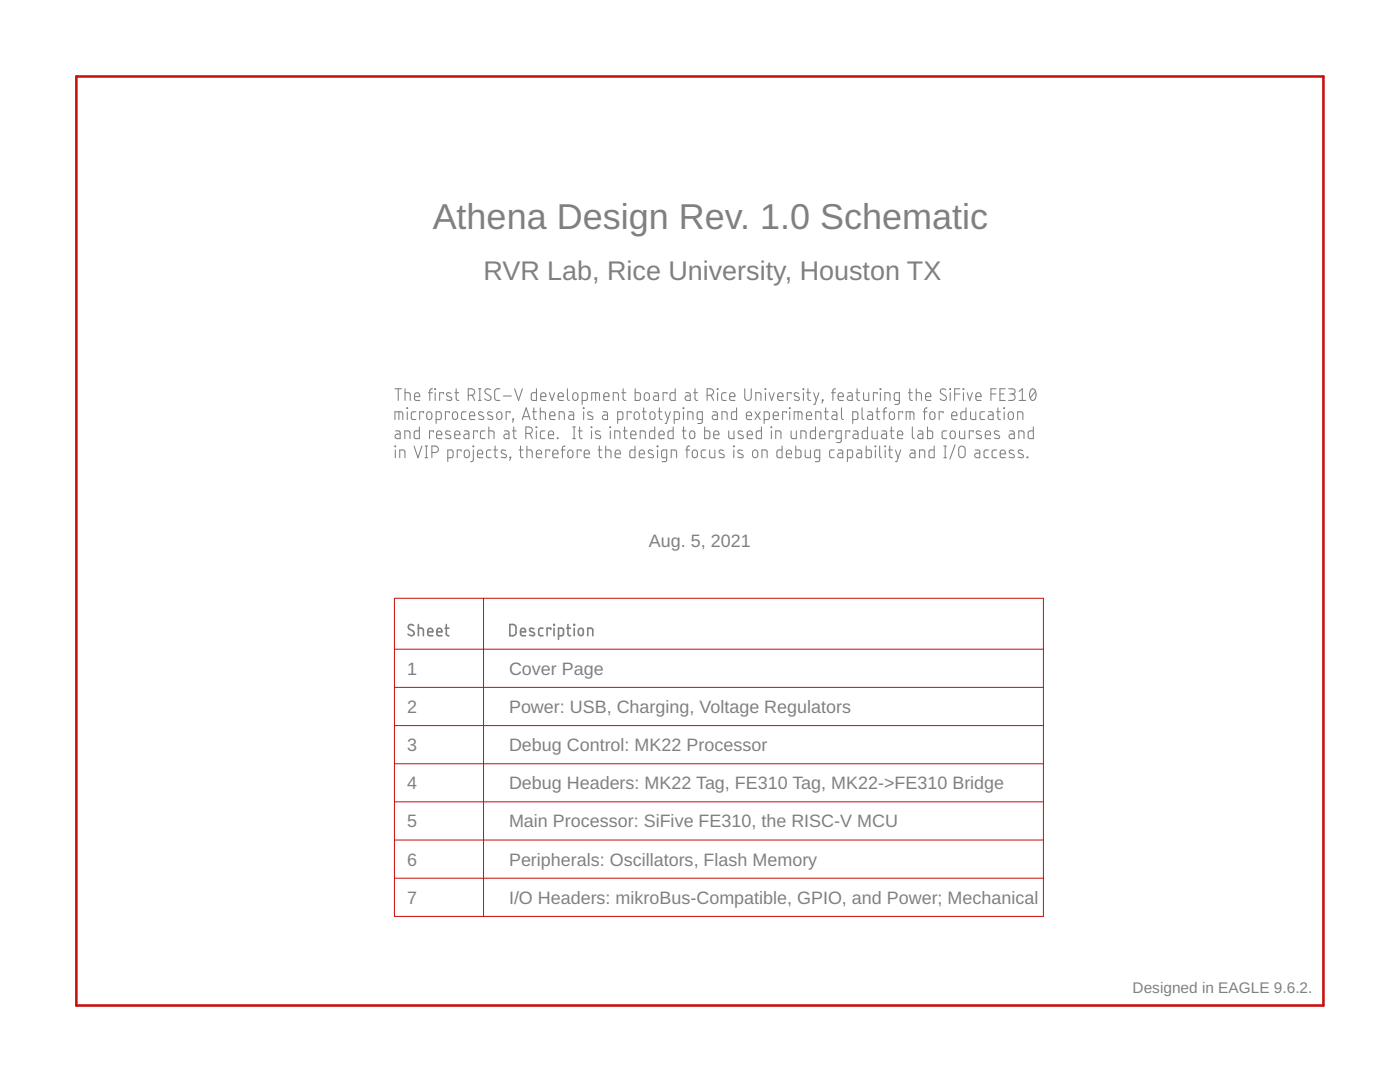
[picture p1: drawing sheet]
<svg xmlns="http://www.w3.org/2000/svg" width="279mm" height="216mm" viewBox="0 0 279 216" stroke-linecap="round" stroke-linejoin="round" font-family="sans-serif">
<path d="M15.2 15.3h248.9v185.3h-248.9z" fill="none" stroke="#c90d0c" stroke-width=".51"/>
<path d="M78.7 119.4h129.5v63.5h-129.5zM96.5 119.4v63.5M78.7 129.5h129.5M78.7 137.2h129.5M78.7 144.8h129.5M78.7 152.4h129.5M78.7 160h129.5M78.7 167.6h129.5M78.7 175.2h129.5" fill="none" stroke="#c90d0c" stroke-width=".2"/>
<g fill="none" stroke="#808080" stroke-width=".21">
<path d="M78.8 77.6h1.3M79.5 77.6v2.3M80.8 78.4l1 .1 .1 1.4M80.8 77.6v2.3M82.7 79.1h1.1a.55 .55 0 0 0-.4-.7 .55 .55 0 0 0-.7 .5l.1 .9 1 .1M85.5 78.4h.8M86.3 77.6l-.4 .1-.1 .3v1.9M86.8 77.6l.1 .1zM86.8 78.4v1.5M88.5 78.6v-.2h-.8v1.5M90 78.5l-.7-.1-.2 .4 1 .6v.4a.87 .87 0 0 1-1 0M90.8 78.4h.7"/>
<path d="M91 77.6l.1 2.1 .4 .2M93.5 78.9h.6a.65 .65 0 0 0 .6-.7 .65 .65 0 0 0-.6-.6h-.6v2.3M94.2 78.9l.5 1M95.5 77.6h.5M95.5 79.9h.5M95.8 77.6v2.3M97.9 77.8a.58 .58 0 0 0-.9-.1 .58 .58 0 0 0 0 .8l.7 .5a.58 .58 0 0 1 .1 .8 .58 .58 0 0 1-.9 0l-.2-.2M99.8 77.6h-.5a.54 .54 0 0 0-.6 .5l.1 1.6 .3 .2h.7M100.5 79h1.5M102.7 77.6l.8 2.3 .8-2.3M107.1 77.6v2.3h-.8l-.3-.2v-1.1l.3-.2h.8M107.9 79.1h1a.55 .55 0 0 0-.3-.7 .55 .55 0 0 0-.7 .5l.1 .9 .9 .1"/>
<path d="M109.6 78.4l.6 1.5 .5-1.5M111.4 79.1h1a.55 .55 0 0 0-.3-.7 .55 .55 0 0 0-.7 .5l.1 .9 .9 .1M113.2 77.6v1.9l.2 .3 .2 .1M114.4 78.5l.5-.1a.92 .92 0 0 1 .2 1.4l-.4 .1-.3-.2-.1-.3zM116.2 79.9h.8l.2-.2v-1.1l-.2-.2h-.8v2.3M118.1 79.9v-1.5l1.4 .1 .1 1.4M118.9 78.4v1.5M120.5 79.1h1a.55 .55 0 0 0-.3-.7 .55 .55 0 0 0-.7 .5l.1 .9 .9 .1M122.4 79.9v-1.5l.9 .1 .1 .2v1.2M124.1 78.4h.8M124.4 77.6v1.9l.1 .3 .4 .1M126.8 77.6v2.3h.8l.2-.2v-1.1l-.2-.2h-.8"/>
<path d="M128.7 78.5l.5-.1a.92 .92 0 0 1 .1 1.4l-.3 .1-.3-.2-.1-.3zM130.5 78.4h.7l.2 .3v1.2h-.6a.44 .44 0 0 1-.4-.4 .44 .44 0 0 1 .4-.5h.6M133.1 78.6v-.2h-.8v1.5M134.7 77.6v2.3h-.7l-.3-.4 .1-.9 .2-.2h.7M136.8 78.4h.7l.3 .3v1.2h-.6a.44 .44 0 0 1-.5-.4 .44 .44 0 0 1 .5-.5h.6M138.4 78.4h.8M138.7 77.6v2.1l.5 .2M141.1 78.9h.7a.65 .65 0 0 0 .6-.7 .65 .65 0 0 0-.6-.6h-.7v2.3M141.9 78.9l.5 1M143.2 77.6l.1 .1zM143.2 78.4v1.5M144.9 78.4h-.6l-.3 .3 .1 1.1 .8 .1"/>
<path d="M145.6 79.1h1.1a.55 .55 0 0 0-.4-.7 .55 .55 0 0 0-.7 .5l.1 .9 1 .1M148.6 77.6v1.7a.65 .65 0 0 0 .7 .6 .65 .65 0 0 0 .6-.6v-1.7M150.8 79.9v-1.5l1 .1 .1 1.4M152.7 77.6l.1 .1zM152.8 78.4v1.5M153.5 78.4l.5 1.5 .5-1.5M155.2 79.1h1.1a.56 .56 0 0 0-.4-.7 .56 .56 0 0 0-.7 .5l.1 .9 1 .1M157.9 78.6v-.2h-.8v1.5M159.4 78.5l-.7-.1-.2 .2 .2 .4 .8 .4v.4a.82 .82 0 0 1-1 0M160.3 77.6l.1 .1zM160.3 78.4v1.5M161 78.4h.8"/>
<path d="M161.2 77.6l.1 2.1 .5 .2M162.4 78.4l.5 1.5M163.4 78.4l-.8 2.3h-.2M164.1 79.8l.1 .1zM164.2 79.9l-.2 .5M165.9 78.4h.8M166.7 77.6l-.5 .2v2.1M167.3 79.1h1a.55 .55 0 0 0-.4-.7 .55 .55 0 0 0-.6 .5l.1 .9 .9 .1M169.2 78.4h.7l.2 .2v1.3h-.6a.44 .44 0 0 1-.4-.4 .44 .44 0 0 1 .4-.5h.6M170.8 78.4h.8M171 77.6v1.9l.2 .3 .4 .1M172.3 78.4v1.1l.2 .3 .2 .1h.7v-1.5"/>
<path d="M175.1 78.6v-.2h-.8v1.5M175.6 77.6l.2 .1zM175.7 78.4v1.5M176.6 79.9v-1.5l.9 .1 .1 .2v1.2M179.5 79.9h-.8l-.2-.2v-1l.2-.3h.8v1.9l-.2 .4h-.7M181.3 78.4h.8M181.6 77.6v2.1l.5 .2M182.9 78.4l.9 .1 .1 .2v1.2M182.9 77.6v2.3M184.7 79.1h1.1a.55 .55 0 0 0-.4-.7 .55 .55 0 0 0-.7 .5l.1 .9 1 .1M188.8 77.8a.58 .58 0 0 0-.9-.1 .58 .58 0 0 0 0 .8l.7 .5a.58 .58 0 0 1 .1 .8 .58 .58 0 0 1-.9 0l-.2-.2M189.6 77.6l.1 .1z"/>
<path d="M189.6 78.4v1.5M190.5 78.6h1.1M191.6 77.6h-1.1v2.3M192.2 77.6l.1 .1zM192.3 78.4v1.5M193 78.4l.5 1.5 .6-1.5M194.8 79.1h1a.55 .55 0 0 0-.4-.7 .55 .55 0 0 0-.6 .5l.1 .9 .9 .1M197.8 78.6h1M198.8 77.6h-1v2.3M199.6 78.6h.7M200.6 77.6h-1v2.3h1M201.3 77.6h.8a.52 .52 0 0 1 .5 .5 .52 .52 0 0 1-.5 .5h-.6"/>
<path d="M202 78.6a.65 .65 0 0 1 .6 .7 .65 .65 0 0 1-.6 .6h-.7M203.4 79.9h1.3M203.4 78.1l.6-.5v2.3M205.8 77.7a.67 .67 0 0 1 .8 .1 .67 .67 0 0 1 .2 .7 .98 .98 0 0 1-.8 1.4 1.59 1.59 0 0 1-.2-2.2zM206.7 78.1l-1.1 1.3M78.8 83.7v-1.5l1.5 .1 .1 .2v1.2M78.8 89l.2 .1zM78.9 89.8v1.5M79 86h.6l.2 .2 .1 1.3h-.6a.46 .46 0 0 1-.5-.4 .46 .46 0 0 1 .5-.5h.6M79.6 82.2v1.5M79.8 91.3v-1.5l.9 .1 .1 .3v1.1M80.8 87.5v-1.5l.9 .1 .1 .3v1.1"/>
<path d="M81.2 81.4l.1 .1zM81.3 82.2v1.5M82.6 89l.8 2.3 .8-2.3M83 82.2h-.7l-.2 .3 .1 1.1 .8 .1M83.7 85.2v2.3h-.8l-.2-.2v-1.1l.2-.2h.8M84.5 82.4v-.2h-.7v1.5M84.8 89h.5M84.8 91.3h.5M85.1 89v2.3M85.3 82.4l.3-.2 .5 .2 .1 .8a.52 .52 0 0 1-.5 .5 .52 .52 0 0 1-.5-.5zM86.2 90.3h.6a.65 .65 0 0 0 .7-.6 .65 .65 0 0 0-.7-.7h-.6v2.3M86.5 86.2v-.2h-.8v1.5"/>
<path d="M87 83.7h.8l.2-.2 .1-1-.3-.3h-.8v2.3M87.1 86.8h1.1a.55 .55 0 0 0-.4-.8 .55 .55 0 0 0-.7 .5l.1 .9 1 .1M89.4 91.3h.8l.2-.2v-.9l-.2-.4h-.8v2.3M89.7 82.4v-.2h-.8v1.5M89.8 86.1l-.7-.1-.2 .4 1 .6v.4a.87 .87 0 0 1-1 0M90.4 82.4l.5-.2a.92 .92 0 0 1 .2 1.5h-.4l-.4-.3zM90.7 86.8h1.1a.55 .55 0 0 0-.4-.8 .55 .55 0 0 0-.7 .5l.1 .9 1 .1M92 90v-.2h-.8v1.5M92.7 86h.6l.3 .2v1.3h-.6a.46 .46 0 0 1-.5-.4 .46 .46 0 0 1 .5-.5h.6M92.8 90l.5-.2a.92 .92 0 0 1 .1 1.5h-.3l-.3-.1-.2-.4zM93 82.2h-.6l-.3 .3 .1 1.1 .8 .1M93.7 83h1a.55 .55 0 0 0-.3-.8 .55 .55 0 0 0-.7 .5l.1 .9 .9 .1"/>
<path d="M94.4 89l.1 .1zM94.5 89.8l-.1 2.1-.2 .2h-.3M95.3 86.2v-.2h-.8v1.5M95.3 90.6h1a.55 .55 0 0 0-.3-.8 .55 .55 0 0 0-.7 .5l.1 .9 .9 .1M96.4 82.3l-.7-.1-.2 .4 1 .6v.4a.87 .87 0 0 1-1 0M96.8 86h-.7l-.2 .4 .1 1 .8 .1M97.6 86l.9 .1 .1 1.4M97.6 85.2v2.3M98 89.8h-.7l-.2 .4 .1 1 .8 .1M98.2 82.3l-.7-.1-.2 .2 .2 .4 .8 .4v.4a.82 .82 0 0 1-1 0M98.5 89.8h.8M98.8 89v2.1l.5 .2"/>
<path d="M99.3 82.4l.4-.2a.92 .92 0 0 1 .2 1.5h-.3l-.3-.2-.2-.3zM100.7 86h.6l.3 .2v1.3h-.6a.46 .46 0 0 1-.5-.4 .46 .46 0 0 1 .5-.5h.6M100.9 89.9l-.7-.1-.2 .4 1 .6v.4a.87 .87 0 0 1-1 0M101.8 82.4v-.2h-.8v1.5M101.8 91.2l.1 .1zM101.9 91.3l-.2 .6M102.3 86h.7M102.4 83.6l.1 .1zM102.5 83.7l-.2 .5M102.5 85.2l.1 2.1 .4 .2M103.6 89.8h.8M103.9 89v2.1l.5 .2"/>
<path d="M104.2 83.7l.8-2.3 .8 2.3M104.4 83.1h1.2M104.9 86.5h.7a.65 .65 0 0 0 .6-.7 .65 .65 0 0 0-.6-.6h-.7v2.3M105.2 89.8l.9 .1 .1 .3v1.1M105.2 89v2.3M105.7 86.5l.5 1M106.3 82.2h.8M106.5 81.4v1.9l.2 .3 .4 .1M107 85.2l.1 .1zM107 90.6h1.1a.55 .55 0 0 0-.4-.8 .55 .55 0 0 0-.7 .5l.2 .9 .9 .1M107 86v1.5M107.8 82.2l1 .1 .1 1.4"/>
<path d="M107.8 81.4v2.3M108.8 86h-.7l-.3 .4 .2 1 .8 .1M109.5 86.8h1a.55 .55 0 0 0-.4-.8 .55 .55 0 0 0-.6 .5l.1 .9 .9 .1M109.7 83h1a.55 .55 0 0 0-.3-.8 .55 .55 0 0 0-.7 .5l.1 .9 .9 .1M109.7 90v-.2h-.8v1.5M110.3 90.6h1.1a.55 .55 0 0 0-.4-.8 .55 .55 0 0 0-.7 .5l.1 .9 1 .1M111.2 87.4l.2 .1zM111.6 83.7v-1.5l.9 .1 .1 .2v1.2M112 89.8h.8M112.8 89l-.4 .1-.2 .3v1.9M113.4 90l.5-.2a.92 .92 0 0 1 .2 1.5h-.4l-.3-.1-.1-.4zM113.6 82.2h.7l.2 .2v1.3h-.6a.44 .44 0 0 1-.4-.4 .44 .44 0 0 1 .4-.5h.6"/>
<path d="M114.3 87.5h.5M114.3 85.2h.5M114.6 85.2v2.3M115.4 86h.8M115.7 85.2v1.9l.1 .3 .4 .1M116 90v-.2h-.8v1.5M116.4 81.4l.1 .1zM116.5 82.2v1.5M116.6 90.6h1a.55 .55 0 0 0-.3-.8 .55 .55 0 0 0-.7 .5l.1 .9 .9 .1M118 85.2l.1 .1zM118 86v1.5M118.2 82.3l-.7-.1-.2 .4 1 .6v.4a.87 .87 0 0 1-1 0"/>
<path d="M119.3 89.8h.8M119.6 89v2.1l.5 .2M119.8 86.1l-.8-.1-.2 .3 .1 .2 .9 .5v.4a.82 .82 0 0 1-.9 0M120.3 82.2h.7l.2 .2v1.3h-.5a.44 .44 0 0 1-.5-.4 .44 .44 0 0 1 .5-.5h.5M120.9 89.8l.9 .1 .1 .3v1.1M120.9 89v2.3M121.7 85.2l.2 .1zM121.8 86v1.5M122.7 87.5v-1.5l.9 .1 .1 .3v1.1M122.8 90.6h1a.55 .55 0 0 0-.3-.8 .55 .55 0 0 0-.7 .5l.1 .9 .9 .1M123.3 83.7h.8l.2-.2v-1.1l-.2-.2h-.8v2.3M124.4 86h.8"/>
<path d="M124.7 85.2v1.9l.1 .3 .4 .1M125.9 86.8h1a.55 .55 0 0 0-.3-.8 .55 .55 0 0 0-.7 .5l.1 .9 .9 .1M125.9 82.4v-.2h-.7v1.5M126.7 82.4l.3-.2 .5 .2 .1 .8a.52 .52 0 0 1-.5 .5 .52 .52 0 0 1-.5-.5zM126.7 89v2.3h-.8l-.2-.2v-1.1l.2-.2h.8M127.6 90.6h1a.55 .55 0 0 0-.3-.8 .55 .55 0 0 0-.7 .5l.1 .9 .9 .1M127.8 87.5v-1.5l.9 .1 .1 .3v1.1M128.2 82.2h.8M128.5 81.4v2.1l.5 .2M129.8 82.4l.3-.2 .5 .2 .1 .8a.52 .52 0 0 1-.5 .5 .52 .52 0 0 1-.5-.5zM130.3 89.9l-.7-.1-.2 .4 .9 .6 .1 .4a.85 .85 0 0 1-1 0M130.7 85.2v2.3h-.8l-.3-.4 .1-.9 .2-.2h.8"/>
<path d="M131.1 89l.2 .1zM131.2 89.8v1.5M131.3 82.2h.8M131.5 86.8h1a.55 .55 0 0 0-.3-.8 .55 .55 0 0 0-.7 .5l.1 .9 .9 .1M131.6 81.4v2.1l.5 .2M132.7 82.2l.6 1.5M133.1 91.3h-.8l-.2-.2-.1-.9 .3-.4h.8v1.9l-.3 .4h-.7M133.8 82.2l-.8 2.3h-.3M134 91.3v-1.5l.9 .1 .1 .3v1.1M134.3 85.2v2.3h-.7l-.3-.4v-.9l.3-.2h.7M134.6 83.7h.8l.2-.2v-1.1l-.2-.2h-.8v2.3M136.2 86h.7"/>
<path d="M136.3 81.4l.2 .1zM136.4 82.2v1.5M136.4 85.2v2.1l.5 .2M136.8 89.8h.8M137.3 83.7v-1.5l.9 .1 .1 1.4M137.6 89h-.3l-.2 .2v2.1M137.8 86.2l.4-.2a.92 .92 0 0 1 .2 1.5h-.3l-.3-.1-.2-.4zM138.3 90l.5-.2a.92 .92 0 0 1 .1 1.5h-.3l-.3-.1-.1-.4zM140.2 83.7h-.8l-.2-.2-.1-1 .3-.3h.8v1.9l-.3 .4h-.6M140.6 85.2v2.3h.8l.2-.2v-1.1l-.2-.2h-.8M140.9 89.8h-.7l-.2 .4 .1 1 .8 .1M141.6 89.8v1.2l.1 .2 .3 .1h.7v-1.5"/>
<path d="M142.3 82.2h.6l.3 .3v1.2h-.6a.44 .44 0 0 1-.5-.4 .44 .44 0 0 1 .5-.5h.6M142.4 86.8h1.1a.55 .55 0 0 0-.4-.8 .55 .55 0 0 0-.7 .5l.2 .9 .9 .1M144.1 83.7v-1.5l.9 .1 .1 1.4M144.4 89.9l-.7-.1-.2 .3 .1 .2 .9 .5v.4a.82 .82 0 0 1-1 0M145.4 86l.1 1.3 .3 .2h.7v-1.5M146.4 89l.1 .1zM146.5 89.8v1.5M147 81.4v2.3h-.8l-.2-.2v-1.1l.2-.2h.8M148.2 89.9l-.8-.1-.1 .4 .9 .6 .1 .4a.87 .87 0 0 1-1 0M148.2 86.1l-.7-.1-.2 .4 1 .6v.4a.87 .87 0 0 1-1 0M148.9 83h1.1a.55 .55 0 0 0-.4-.8 .55 .55 0 0 0-.7 .5l.2 .9 .9 .1M149.1 86.8h1.1a.55 .55 0 0 0-.4-.8 .55 .55 0 0 0-.7 .5l.1 .9 1 .1"/>
<path d="M150.3 90l.3-.2 .5 .2 .1 .8a.53 .53 0 0 1-.5 .5 .53 .53 0 0 1-.5-.5zM150.7 82.2l1 1.5M151.7 82.2l-1 1.5M152 85.2v2.3h-.8l-.3-.2v-1.1l.3-.2h.8M152.1 91.3v-1.5l.9 .1 .1 1.4M152.5 83.7h.8l.2-.2v-1.1l-.2-.2h-.8v2.3M153.9 85.2l.1 .1zM153.9 86v1.5M154.3 83h1a.55 .55 0 0 0-.3-.8 .55 .55 0 0 0-.7 .5l.1 .9 .9 .1M154.8 87.5v-1.5l.9 .1 .2 1.4M156.1 89v2.3h-.8l-.3-.3 .1-1 .2-.2h.8M156.9 90.6h1.1a.55 .55 0 0 0-.4-.8 .55 .55 0 0 0-.7 .5l.2 .9 .9 .1"/>
<path d="M157 82.4v-.2h-.8v1.5M157.5 81.4l.2 .1zM157.6 82.2v1.5M157.9 86v1.3l.4 .2h.6v-1.5M158.5 83.7v-1.5l1.5 .1 .1 1.4M158.8 89v2.3h.8l.2-.2v-1.1l-.2-.2h-.8M159.3 82.2v1.5M159.8 87.5v-1.5l1 .1 .1 1.4M160.7 89.8v1.3l.4 .2h.6v-1.5M160.9 83h1.1a.55 .55 0 0 0-.4-.8 .55 .55 0 0 0-.7 .5l.1 .9 1 .1M162.8 85.2v2.3h-.9l-.2-.2v-1.1l.2-.2h.9M162.8 83.7v-1.5l.9 .1 .1 1.4"/>
<path d="M163.6 86.8h1a.55 .55 0 0 0-.3-.8 .55 .55 0 0 0-.7 .5l.1 .9 .9 .1M163.6 91.3h-.8l-.2-.2v-.9l.2-.4h.8v1.9l-.2 .4h-.7M164.5 82.2h.8M164.8 81.4v2.1l.5 .2M166.1 82.2h.7l.2 .2v1.3h-.5a.44 .44 0 0 1-.5-.4 .44 .44 0 0 1 .5-.5h.5M166.2 86.2v-.2h-.7v1.5M166.5 89.8h-.7l-.2 .4 .1 1 .8 .1M167.3 89.8h.7l.2 .2v1.3h-.6a.46 .46 0 0 1-.4-.4 .46 .46 0 0 1 .4-.5h.6M167.9 87.5h-.8l-.2-.2v-1.1l.2-.2h.8v1.9l-.2 .4h-.7M167.9 81.4l.1 2.1 .3 .2M169.1 91.3h.8l.2-.2v-1.1l-.2-.2h-.8v2.3M169.6 86.2v-.2h-.8v1.5"/>
<path d="M170.2 83.7h.8l.2-.2v-1.1l-.2-.2h-.8v2.3M170.3 86h.7l.2 .4v1.1h-.6a.46 .46 0 0 1-.4-.4 .46 .46 0 0 1 .4-.5h.6M171 89.8h.7l.2 .2 .1 1.3h-.6a.46 .46 0 0 1-.5-.4 .46 .46 0 0 1 .5-.5h.6M172 81.4l.1 2.1 .3 .2M172.9 89v2.3h.8l.2-.2v-1.1l-.2-.2h-.8M173.1 85.2v2.3h-.8l-.2-.4v-.9l.2-.2h.8M173.2 82.2h.7l.2 .3v1.2h-.6a.44 .44 0 0 1-.4-.4 .44 .44 0 0 1 .4-.5h.6M174 86l.1 1.3 .3 .2h.7v-1.5M174.6 89l.2 .1zM174.7 89.8v1.5M174.8 82.2h.8M175.1 81.4v1.9l.1 .3 .4 .1"/>
<path d="M175.6 89v2l.1 .2 .3 .1M176 86h.7l.2 .2v1.3h-.5a.46 .46 0 0 1-.5-.4 .46 .46 0 0 1 .5-.5h.5M176.2 82.2h.8M176.6 89l.1 .1zM176.7 89.8v1.5M177 81.4l-.4 .1-.2 .3v1.9M177.3 89.8h.8M177.6 89v2.1l.2 .2h.3M177.6 86h.8M177.7 82.2h.4a.92 .92 0 0 1 .2 1.5h-.4a.92 .92 0 0 1-.2-1.5zM177.9 85.2v1.9l.1 .3 .4 .1M178.7 89.8l.5 1.5"/>
<path d="M179.1 86.8h1a.55 .55 0 0 0-.3-.8 .55 .55 0 0 0-.7 .5l.1 .9 .9 .1M179.7 89.8l-.7 2.3h-.3M180.1 82.4v-.2h-.7v1.5M180.8 83.7v-1.5l1.5 .1 .1 1.4M181.6 82.2v1.5M181.7 89.8h.7l.2 .2v1.3h-.6a.46 .46 0 0 1-.4-.4 .46 .46 0 0 1 .4-.5h.6M182.1 85.2v1.9l.1 .3 .3 .1M183.3 86h.6l.2 .2 .1 1.3h-.6a.46 .46 0 0 1-.5-.4 .46 .46 0 0 1 .5-.5h.6M183.5 91.3v-1.5l.9 .1 .2 1.4M184.2 82.2h.8M185 81.4l-.5 .2v2.1M185.1 85.2v2.3h.8l.2-.4v-.9l-.2-.2h-.8"/>
<path d="M185.7 82.4l.5-.2a.92 .92 0 0 1 .1 1.5h-.3l-.3-.2-.2-.3zM186.4 89v2.3h-.8l-.2-.2v-1.1l.2-.2h.8M188.2 82.4v-.2h-.8v1.5M188.4 89h.5M188.4 91.3h.5M188.6 89v2.3M188.9 86h-.6l-.3 .4 .1 1 .8 .1M189.7 86.2l.5-.2a.92 .92 0 0 1 .2 1.5h-.4l-.3-.1-.1-.4zM189.9 83h1.1a.55 .55 0 0 0-.4-.8 .55 .55 0 0 0-.7 .5l.2 .9 .9 .1M190.6 88.8l-1 2.8M191.5 86v1.3l.4 .2h.6v-1.5M191.6 89.1l.4-.1 .5 .3 .1 1.4a.65 .65 0 0 1-.6 .6 .65 .65 0 0 1-.7-.6v-1.2z"/>
<path d="M192.8 81.4v2.3h-.8l-.2-.2v-1.1l.2-.2h.8M193.7 82.2v1.3l.4 .2h.6v-1.5M194.2 86.2v-.2h-.8v1.5M194.6 89.8h.7l.2 .2v1.3h-.5a.46 .46 0 0 1-.5-.4 .46 .46 0 0 1 .5-.5h.5M195.7 86.1l-.7-.1-.2 .4 1 .6v.4a.85 .85 0 0 1-1 0M196.5 82.2h-.7l-.2 .3 .1 1.1 .8 .1M196.6 86.8h1.1a.55 .55 0 0 0-.4-.8 .55 .55 0 0 0-.7 .5l.2 .9 .9 .1M197.3 82.2h.7l.2 .2v1.3h-.6a.44 .44 0 0 1-.4-.4 .44 .44 0 0 1 .4-.5h.6M197.3 89.8h-.7l-.2 .4 .1 1 .8 .1M198.9 89.8h-.7l-.2 .4 .1 1 .8 .1M198.9 82.2h.8M199.2 81.4v2.1l.5 .2"/>
<path d="M199.4 86.1l-.8-.1-.2 .4 1 .6v.4a.85 .85 0 0 1-.9 0M199.6 90.6h1a.55 .55 0 0 0-.3-.8 .55 .55 0 0 0-.7 .5l.1 .9 .9 .1M200.3 81.4l.2 .1zM200.4 82.2v1.5M201.3 82.4l.5-.2a.92 .92 0 0 1 .2 1.5h-.4l-.4-.3zM201.5 86h.7l.2 .4v1.1h-.6a.46 .46 0 0 1-.4-.4 .46 .46 0 0 1 .4-.5h.6M202.3 89.9l-.7-.1-.2 .4 1 .6v.4a.87 .87 0 0 1-1 0M203.1 83.7v-1.5l.9 .1 .1 .2v1.2M203.3 87.5v-1.5l.9 .1 .2 .3v1.1M204.1 89.9l-.7-.1-.2 .4 1 .6v.4a.87 .87 0 0 1-1 0M205 91.2l.1 .1zM206.2 85.2v2.3h-.8l-.2-.4v-.9l.2-.2h.8"/>
</g>
<g fill="none" stroke="#808080" stroke-width=".32">
<path d="M82.5 124.8a.56 .56 0 0 0-.8-.1 .56 .56 0 0 0 0 .8l.7 .4a.56 .56 0 0 1 .1 .9 .56 .56 0 0 1-.9-.1l-.2-.2M83.5 125.3h.6l.4 .3v1.3M83.5 124.6v2.3M85.4 126.1h1a.52 .52 0 0 0-.4-.7 .52 .52 0 0 0-.6 .5l.1 .8 .9 .2M87.2 126.1h1a.52 .52 0 0 0-.4-.7 .52 .52 0 0 0-.6 .5l.1 .8 .9 .2M88.8 125.3h.8M89.1 124.6v2l.5 .3M101.7 124.6h.9l.3 .3 .1 .3-.1 1.4a1.13 1.13 0 0 1-1.2 .3zM103.9 126.1h1a.52 .52 0 0 0-.4-.7 .52 .52 0 0 0-.6 .5l.1 .8 .9 .2M106.6 125.5l-.7-.1-.2 .4 .2 .2 .7 .3v.4a.82 .82 0 0 1-.9 0M108.4 125.3l-.7 .1-.2 .3v.9l.4 .3h.5M109.9 125.6v-.3h-.7v1.6"/>
<path d="M110.5 124.6l.1 .1zM110.6 125.3v1.6M111.5 126.9h.6l.3-.3v-1.1l-.9-.2v2.3M113.1 125.3h.8M113.3 124.6v1.9l.2 .2 .4 .2M114.5 124.6l.2 .1zM114.6 125.3v1.6M115.5 125.5l.5-.1a.83 .83 0 0 1 0 1.4h-.3l-.2-.3zM117.3 126.9v-1.6h.6l.4 .3v1.3"/>
</g>
<text font-size="7.2" fill="#808080" x="86.3" y="45.7">Athena Design Rev. 1.0 Schematic</text>
<text font-size="5.4" fill="#808080" x="96.5" y="55.9">RVR Lab, Rice University, Houston TX</text>
<g font-size="3.6" fill="#808080">
<text x="129.5" y="109.2">Aug. 5, 2021</text>
<text x="81.3" y="134.6">1</text>
<text x="101.6" y="134.6">Cover Page</text>
<text x="81.3" y="142.2">2</text>
<text x="101.6" y="142.2">Power: USB, Charging, Voltage Regulators</text>
<text x="81.3" y="149.9">3</text>
<text x="101.6" y="149.9">Debug Control: MK22 Processor</text>
<text x="81.3" y="157.5">4</text>
<text x="101.6" y="157.5">Debug Headers: MK22 Tag, FE310 Tag, MK22-&gt;FE310 Bridge</text>
<text x="81.3" y="165.1">5</text>
<text x="101.6" y="165.1">Main Processor: SiFive FE310, the RISC-V MCU</text>
<text x="81.3" y="172.7">6</text>
<text x="101.6" y="172.7">Peripherals: Oscillators, Flash Memory</text>
<text x="81.3" y="180.3">7</text>
<text x="101.6" y="180.3">I/O Headers: mikroBus-Compatible, GPIO, and Power; Mechanical</text>
</g>
<text font-size="3.1" fill="#808080" x="226" y="198.1">Designed in EAGLE 9.6.2.</text>
</svg>
